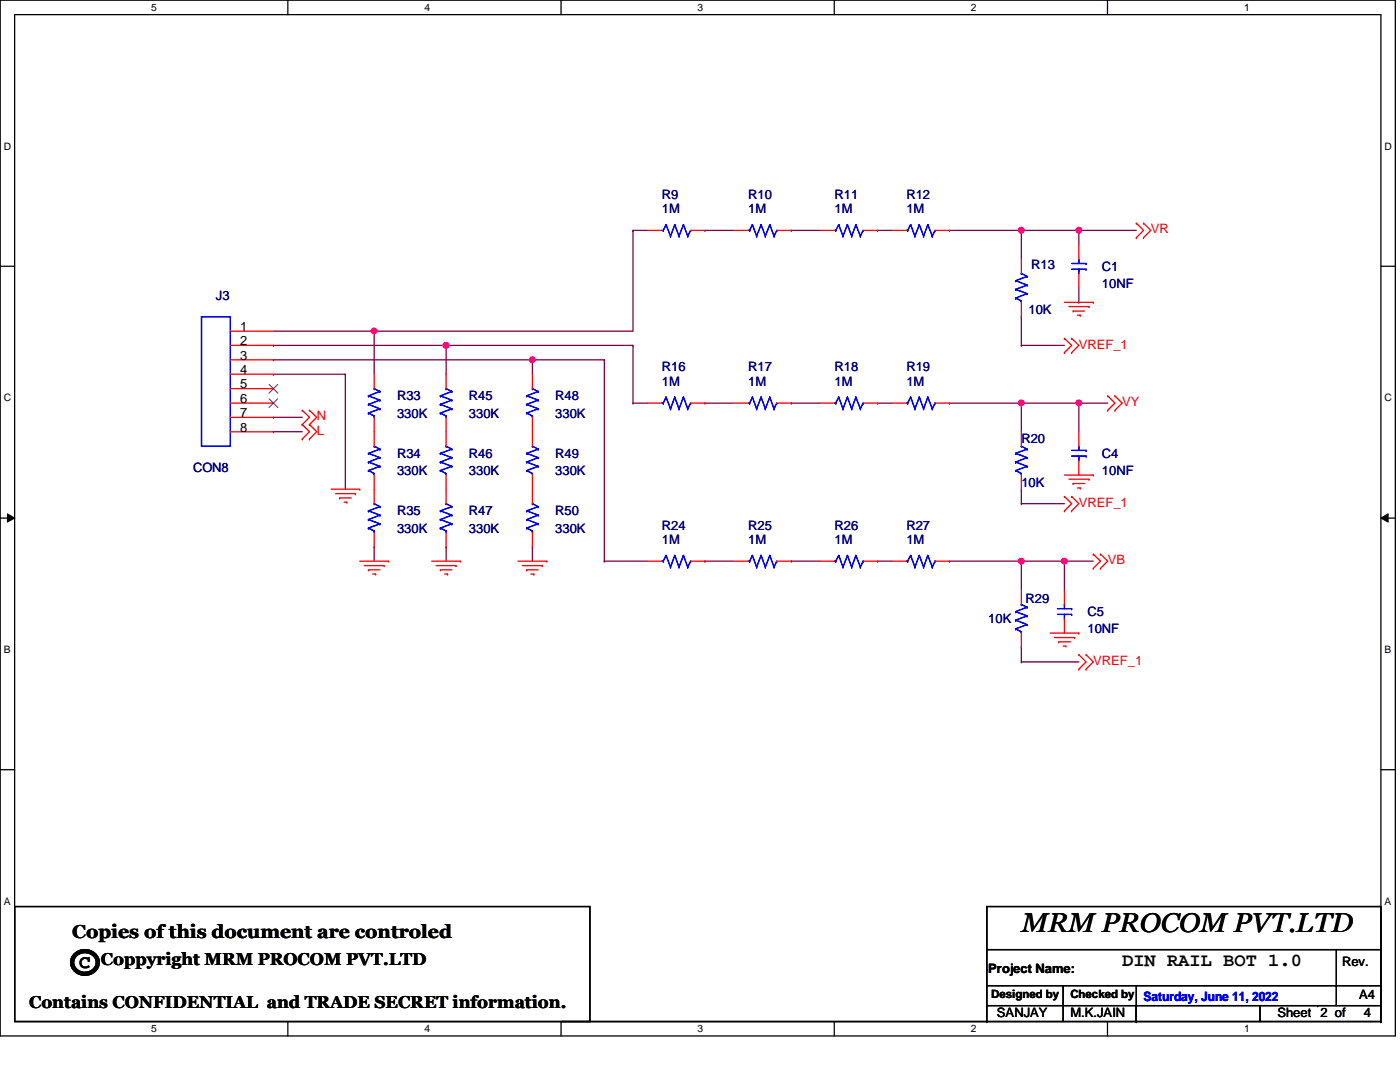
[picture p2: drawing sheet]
<svg xmlns="http://www.w3.org/2000/svg" width="279mm" height="216mm" viewBox="0 0 279 216" stroke-linecap="round" stroke-linejoin="round" font-family="sans-serif">
<path d="M0 0h278.5v206.7h-278.5zM2.9 2.9h272.7v200.9h-272.7z" fill="none" stroke="#000" stroke-width=".25"/>
<g fill="#fff">
<path d="M30.2 .3h1.1v2.3h-1.1z"/>
<path d="M30.2 204.1h1.1v2.3h-1.1z"/>
</g>
<path d="M57.4 0v2.9M57.4 203.8v2.9" fill="none" stroke="#000" stroke-width=".25"/>
<g fill="#fff">
<path d="M84.7 .3h1.1v2.3h-1.1z"/>
<path d="M84.7 204.1h1.1v2.3h-1.1z"/>
</g>
<path d="M112 0v2.9M112 203.8v2.9" fill="none" stroke="#000" stroke-width=".25"/>
<g fill="#fff">
<path d="M139.2 .3h1.1v2.3h-1.1z"/>
<path d="M139.2 204.1h1.1v2.3h-1.1z"/>
</g>
<path d="M166.5 0v2.9M166.5 203.8v2.9" fill="none" stroke="#000" stroke-width=".25"/>
<g fill="#fff">
<path d="M193.8 .3h1.1v2.3h-1.1z"/>
<path d="M193.8 204.1h1.1v2.3h-1.1z"/>
</g>
<path d="M221 0v2.9M221 203.8v2.9" fill="none" stroke="#000" stroke-width=".25"/>
<g fill="#fff">
<path d="M248.3 .3h1.1v2.3h-1.1z"/>
<path d="M248.3 204.1h1.1v2.3h-1.1z"/>
<path d="M.8 28h1.4v2.3h-1.4z"/>
<path d="M276.3 28h1.4v2.3h-1.4z"/>
<path d="M.8 78.2h1.4v2.3h-1.4z"/>
<path d="M276.3 78.2h1.4v2.3h-1.4z"/>
</g>
<path d="M0 53.1h2.9M275.6 53.1h2.9" fill="none" stroke="#000" stroke-width=".25"/>
<g fill="#fff">
<path d="M.8 128.5h1.3v2.2h-1.3z"/>
<path d="M276.3 128.5h1.3v2.2h-1.3z"/>
</g>
<path d="M0 103.4h2.9M275.6 103.4h2.9" fill="none" stroke="#000" stroke-width=".25"/>
<path d="M1.5 102.5l1.4 .9-1.4 .8zM275.6 103.4l1.4-.9v1.7z" fill="#000"/>
<path d="M1.5 102.5l1.4 .9-1.4 .8zM275.6 103.4l1.4-.9v1.7z" fill="none" stroke="#000" stroke-width=".2"/>
<g fill="#fff">
<path d="M.8 178.7h1.3v2.2h-1.3z"/>
<path d="M276.3 178.7h1.3v2.2h-1.3z"/>
</g>
<path d="M0 153.6h2.9M275.6 153.6h2.9" fill="none" stroke="#000" stroke-width=".25"/>
<g fill="none" stroke="#800040" stroke-width=".25">
<path d="M203.8 46h.1M203.8 46v5.7M203.8 46h11.5M140.7 80.4h.1M140.7 80.4h5.7M157.9 80.4h.1M157.9 80.4h5.8M175.1 80.4h.1M175.1 80.4h2.9M189.5 80.4h.1M189.5 80.4h14.3M203.8 80.4h.1"/>
<path d="M203.8 80.4v5.7M140.7 112h.1M140.7 112h5.7M157.9 112h.1M157.9 112h5.8M175.1 112h.1M175.1 112h2.9M189.5 112h.1M189.5 112h14.3M203.8 112h.1M203.8 112v5.7"/>
</g>
<circle cx="215.3" cy="45.9" r=".56" fill="#f0f"/>
<circle cx="215.3" cy="45.9" r=".56" fill="none" stroke="#f0f" stroke-width=".25"/>
<circle cx="203.8" cy="45.9" r=".57" fill="#f0f"/>
<circle cx="203.8" cy="45.9" r=".57" fill="none" stroke="#f0f" stroke-width=".25"/>
<path d="M203.8 80.4h.1M203.8 80.4h11.5" fill="none" stroke="#800040" stroke-width=".25"/>
<circle cx="215.3" cy="80.4" r=".56" fill="#f0f"/>
<circle cx="215.3" cy="80.4" r=".56" fill="none" stroke="#f0f" stroke-width=".25"/>
<circle cx="203.8" cy="80.4" r=".56" fill="#f0f"/>
<circle cx="203.8" cy="80.4" r=".56" fill="none" stroke="#f0f" stroke-width=".25"/>
<path d="M203.8 112h.1M203.8 112h8.6" fill="none" stroke="#800040" stroke-width=".25"/>
<circle cx="212.4" cy="112" r=".56" fill="#f0f"/>
<circle cx="212.4" cy="112" r=".56" fill="none" stroke="#f0f" stroke-width=".25"/>
<circle cx="203.8" cy="112" r=".56" fill="#f0f"/>
<circle cx="203.8" cy="112" r=".56" fill="none" stroke="#f0f" stroke-width=".25"/>
<path d="M74.7 66.1h.1M74.7 66.1h51.6" fill="none" stroke="#800040" stroke-width=".25"/>
<circle cx="74.7" cy="66.1" r=".56" fill="#f0f"/>
<circle cx="74.7" cy="66.1" r=".56" fill="none" stroke="#f0f" stroke-width=".25"/>
<path d="M89 68.9h.1M89 68.9h37.3" fill="none" stroke="#800040" stroke-width=".25"/>
<circle cx="89" cy="68.9" r=".56" fill="#f0f"/>
<circle cx="89" cy="68.9" r=".56" fill="none" stroke="#f0f" stroke-width=".25"/>
<path d="M106.3 71.8h.1M106.3 71.8h14.3M126.3 68.9h.1M126.3 68.9v11.5" fill="none" stroke="#800040" stroke-width=".25"/>
<circle cx="106.2" cy="71.8" r=".56" fill="#f0f"/>
<circle cx="106.2" cy="71.8" r=".56" fill="none" stroke="#f0f" stroke-width=".25"/>
<g fill="none" stroke="#800040" stroke-width=".25">
<path d="M126.3 46h.1M126.3 46h2.9M126.3 46v20.1M140.7 46h.1M140.7 46h5.7M157.9 46h.1M157.9 46h5.8M175.1 46h.1M175.1 46h2.9M189.5 46h.1M189.5 46h14.3M215.3 46h.1"/>
<path d="M215.3 46h11.5M215.3 46v2.9M215.3 57.4v2.9M54.6 74.7h.1M54.6 68.9h.1M54.6 71.8h.1M54.6 74.7h14.3M54.6 68.9h34.4M54.6 66.1h20.1M54.6 71.8h51.7M68.9 74.7h.1M68.9 74.7v22.9"/>
<path d="M74.7 66.1h.1M74.7 66.1v8.6M89 68.9h.1M89 68.9v5.8M106.3 71.8h.1M106.3 71.8v2.9M120.6 71.8h.1M120.6 71.8v40.2M203.8 63.2h.1M203.8 68.9h.1M203.8 63.2v5.7M203.8 68.9h8.6"/>
<path d="M215.3 60.3h.1M54.6 83.3h.1M54.6 86.1h.1M54.6 83.3h5.7M54.6 86.1h5.7M126.3 80.4h.1M126.3 80.4h2.9M203.8 97.6h.1M203.8 97.6v2.9M215.3 80.4h.1M215.3 80.4h5.8M215.3 80.4v5.7"/>
<path d="M74.7 109.1h.1M74.7 109.1v2.9M89 109.1h.1M89 109.1v2.9M106.3 109.1h.1M106.3 109.1v2.9M120.6 112h.1M120.6 112h8.6M203.8 100.5h.1M203.8 100.5h8.6M212.4 112h.1M212.4 112h5.8"/>
<path d="M212.4 112v5.7M203.8 129.2h.1M203.8 132.1h.1M203.8 129.2v2.9M203.8 132.1h11.5"/>
</g>
<g fill="none" stroke="#f00" stroke-width=".25">
<path d="M129.2 46h2.9M137.8 46h2.9M146.4 46h2.9M155 46h2.9M163.7 46h2.8M172.3 46h2.8M178 46h2.9M186.6 46h2.9M203.8 51.7v2.9M215.3 48.9v2.8M215.3 54.6v2.8M226.8 47.4h.1"/>
<path d="M226.8 44.5h.1M226.8 44.5l1.4 1.5-1.4 1.4M228.2 47.4h.1M228.2 44.5h.1M228.2 44.5l1.5 1.5-1.5 1.4M46 66.1h8.6M46 68.9h8.6M46 71.8h8.6M46 74.7h8.6M46 77.6h8.6M74.7 74.7v2.9M89 74.7v2.9"/>
<path d="M106.3 74.7v2.9M203.8 60.3v2.9M212.4 70.4h.1M212.4 67.5h.1M212.4 60.3h5.8M212.4 67.5l1.5 1.4-1.5 1.5M213.3 61.2h4M213.9 70.4h.1M213.9 67.5h.1M213.9 67.5l1.4 1.4-1.4 1.5M214.2 62.1h.1M214.2 62.1h2.3"/>
<path d="M215 62.9h.6M215.6 62.9h.1M217.3 61.2h.1M218.2 60.3h.1M221.1 79h.1M221.1 79l1.4 1.4-1.4 1.5M222.5 79h.1M222.5 79l1.4 1.4-1.4 1.5M46 80.4h8.6M46 83.3h8.6M46 86.1h8.6M60.3 84.7h.1"/>
<path d="M60.3 81.9h.1M60.3 87.6h.1M60.3 81.9l1.5 1.4-1.5 1.4M60.3 84.7l1.5 1.4-1.5 1.5M61.8 84.7h.1M61.8 81.9h.1M61.8 87.6h.1M61.8 81.9l1.4 1.4-1.4 1.4M61.8 84.7l1.4 1.4-1.4 1.5M66.1 97.6h5.7M66.9 98.5h4.1M67.8 99.4h.1"/>
<path d="M67.8 99.4h2.3M71 98.5h.1M71.8 97.6h.1M74.7 83.3v5.7M74.7 94.8v5.7M89 83.3v5.7M89 94.8v5.7M106.3 83.3v5.7M106.3 94.8v5.7M129.2 80.4h2.9M137.8 80.4h2.9M146.4 80.4h2.9"/>
<path d="M155 80.4h2.9M163.7 80.4h2.8M172.3 80.4h2.8M178 80.4h2.9M186.6 80.4h2.9M203.8 86.1v2.9M203.8 94.8v2.8M212.4 99.1h.1M212.4 94.8h5.8M212.4 99.1l1.5 1.4-1.5 1.4M213.3 95.6h4M213.9 99.1h.1"/>
<path d="M213.9 99.1l1.4 1.4-1.4 1.4M214.2 96.5h.1M214.2 96.5h2.3M215 97.4h.6M215.3 86.1v2.9M215.3 91.9v2.9M215.6 97.4h.1M217.3 95.6h.1M218.2 94.8h.1M221.1 81.9h.1M222.5 81.9h.1M68.7 100.2h.5"/>
<path d="M69.2 100.2h.1M71.8 112h5.8M72.7 112.9h4M73.5 113.7h.1M73.5 113.7h2.3M74.4 114.6h.6M74.7 106.3v2.8M75 114.6h.1M76.7 112.9h.1M77.6 112h.1M86.1 112h5.8M87 112.9h4"/>
<path d="M87.9 113.7h.1M87.9 113.7h2.3M88.7 114.6h.6M89 106.3v2.8M89.3 114.6h.1M91 112.9h.1M91.9 112h.1M103.4 112h5.7M104.2 112.9h4M105.1 113.7h.1M105.1 113.7h2.3M106 114.6h.6"/>
<path d="M106.3 106.3v2.8M106.6 114.6h.1M108.2 112.9h.1M109.1 112h.1M129.2 112h2.9M137.8 112h2.9M146.4 112h2.9M155 112h2.9M163.7 112h2.8M172.3 112h2.8M178 112h2.9M186.6 112h2.9"/>
<path d="M203.8 117.7v2.9M212.4 101.9h.1M212.4 117.7v2.9M213.9 101.9h.1M218.2 113.4h.1M218.2 110.6h.1M218.2 110.6l1.4 1.4-1.4 1.4M219.6 113.4h.1M219.6 110.6h.1M219.6 110.6l1.5 1.4-1.5 1.4M203.8 126.3v2.9M209.6 126.3h5.7"/>
<path d="M210.4 127.2h4.1M211.3 128.1h.1M211.3 128.1h2.3M212.2 128.9h.5M212.4 123.5v2.8M212.7 128.9h.1M214.5 127.2h.1M215.3 126.3h.1M215.3 133.5h.1M215.3 130.6h.1M215.3 130.6l1.4 1.5-1.4 1.4M216.7 133.5h.1"/>
<path d="M216.7 130.6h.1M216.7 130.6l1.5 1.5-1.5 1.4"/>
</g>
<g fill="none" stroke="#000" stroke-width=".25">
<path d="M2.9 180.9h114.8v22.9h-114.8zM196.9 180.9h78.7v8.6h-78.7zM196.9 193.5h.1M196.9 189.5h.1M196.9 196.7h78.7M196.9 189.5v11.2M212.2 196.7h.1M212.2 196.7v7.1M226.8 196.7v7.1M266.7 196.7h.1M266.7 189.5v11.2M275.6 197.5h.1"/>
<path d="M275.6 196.7h.1M275.6 189.5h.1M275.6 189.5v14.3M112 203.8h84.9M196.9 200.7h29.9v3.1h-29.9zM196.9 203.8h.1M226.8 200.7h24.7v3.1h-24.7zM226.8 203.8h.1M251.5 203.8h24.1M251.5 200.7h24.1M263 200.7h.1M275.6 200.7h.1"/>
<path d="M275.6 203.8h.1"/>
</g>
<path d="M15 190.6a2.64 2.64 0 0 1 2.7-.7 2.64 2.64 0 0 1 1.8 2.1 2.58 2.58 0 0 1-2.5 2.3 2.58 2.58 0 0 1-2.6-2.3l.1-.5z" fill="none" stroke="#000" stroke-width=".85"/>
<g fill="none" stroke="#00f" stroke-width=".25">
<path d="M132.1 46h.3M132.4 46h.1M132.9 44.8h.1M132.9 44.8l-.5 1.2M132.9 44.8l.9 2.3M133.8 47.1h.1M134.7 44.8h.1M134.7 44.8l-.9 2.3M134.7 44.8l.8 2.3M135.5 47.1h.1M136.4 44.8h.1M136.4 44.8l-.9 2.3"/>
<path d="M136.4 44.8l.8 2.3M137.2 47.1h.1M137.8 46h.1M137.8 46l-.6 1.1M149.3 46h.3M149.6 46h.1M150.2 44.8h.1M150.2 44.8l-.6 1.2M150.2 44.8l.8 2.3M151 47.1h.1M151.9 44.8h.1M151.9 44.8l-.9 2.3"/>
<path d="M151.9 44.8l.8 2.3M152.7 47.1h.1M153.6 44.8h.1M153.6 44.8l-.9 2.3M153.6 44.8l.9 2.3M154.5 47.1h.1M155 46h.1M155 46l-.5 1.1M166.5 46h.3M166.8 46h.1M167.4 44.8h.1M167.4 44.8l-.6 1.2"/>
<path d="M167.4 44.8l.8 2.3M168.2 47.1h.1M169.1 44.8h.1M169.1 44.8l-.9 2.3M169.1 44.8l.9 2.3M170 47.1h.1M170.8 44.8h.1M170.8 44.8l-.8 2.3M170.8 44.8l.9 2.3M171.7 47.1h.1M172.3 46h.1M172.3 46l-.6 1.1"/>
<path d="M180.9 46h.2M181.1 46h.1M181.7 44.8h.1M181.7 44.8l-.6 1.2M181.7 44.8l.9 2.3M182.6 47.1h.1M183.5 44.8h.1M183.5 44.8l-.9 2.3M183.5 44.8l.8 2.3M184.3 47.1h.1M185.2 44.8h.1M185.2 44.8l-.9 2.3"/>
<path d="M185.2 44.8l.9 2.3M186.1 47.1h.1M186.6 46h.1M186.6 46l-.5 1.1M202.7 59.5h.1M202.7 57.7h.1M202.7 56h.1M202.7 59.5l1.1 .5M202.7 57.7l2.3 .9M202.7 56l2.3 .9M203.8 54.6h.1M203.8 54.6l1.2 .6"/>
<path d="M205 58.6h.1M205 56.9h.1M205 55.2h.1M205 58.6l-2.3 .9M205 56.9l-2.3 .8M205 55.2l-2.3 .8M213.9 53.7h2.8M213.9 52.6h2.8M215.3 51.7h.1M215.3 53.7h.1M215.3 51.7v.9M215.3 53.7v.9"/>
<path d="M216.7 53.7h.1M216.7 52.6h.1M40.2 63.2h5.8v25.8h-5.8zM73.5 79h.1M73.5 79l2.3 .8M74.7 77.6h.1M74.7 77.6l1.1 .5M75.8 79.8h.1M75.8 78.1h.1M75.8 79.8l-2.3 .9M75.8 78.1l-2.3 .9M87.9 79h.1"/>
<path d="M87.9 79l2.3 .8M89 77.6h.1M89 77.6l1.2 .5M90.2 79.8h.1M90.2 78.1h.1M90.2 79.8l-2.3 .9M90.2 78.1l-2.3 .9M105.1 79h.1M105.1 79l2.3 .8M106.3 77.6h.1M106.3 77.6l1.1 .5M107.4 79.8h.1"/>
<path d="M107.4 78.1h.1M107.4 79.8l-2.3 .9M107.4 78.1l-2.3 .9M132.9 79.2h.1M132.9 79.2l-.5 1.2M132.9 79.2l.9 2.4M134.7 79.2h.1M134.7 79.2l-.9 2.4M134.7 79.2l.8 2.4M136.4 79.2h.1M136.4 79.2l-.9 2.4M136.4 79.2l.8 2.4"/>
<path d="M150.2 79.2h.1M150.2 79.2l-.6 1.2M150.2 79.2l.8 2.4M151.9 79.2h.1M151.9 79.2l-.9 2.4M151.9 79.2l.8 2.4M153.6 79.2h.1M153.6 79.2l-.9 2.4M153.6 79.2l.9 2.4M167.4 79.2h.1M167.4 79.2l-.6 1.2M167.4 79.2l.8 2.4"/>
<path d="M169.1 79.2h.1M169.1 79.2l-.9 2.4M169.1 79.2l.9 2.4M170.8 79.2h.1M170.8 79.2l-.8 2.4M170.8 79.2l.9 2.4M181.7 79.2h.1M181.7 79.2l-.6 1.2M181.7 79.2l.9 2.4M183.5 79.2h.1M183.5 79.2l-.9 2.4M183.5 79.2l.8 2.4"/>
<path d="M185.2 79.2h.1M185.2 79.2l-.9 2.4M185.2 79.2l.9 2.4M203.8 60h.1M203.8 60v.3M73.5 82.4h.1M73.5 80.7h.1M73.5 93.9h.1M73.5 92.2h.1M73.5 90.5h.1M73.5 82.4l1.2 .6M73.5 80.7l2.3 .9"/>
<path d="M73.5 93.9l1.2 .6M73.5 92.2l2.3 .8M73.5 90.5l2.3 .8M74.7 83h.1M74.7 89h.1M74.7 94.5h.1M74.7 83v.3M74.7 94.5v.3M74.7 89l1.1 .6M75.8 81.6h.1M75.8 93h.1M75.8 91.3h.1"/>
<path d="M75.8 89.6h.1M75.8 81.6l-2.3 .8M75.8 93l-2.3 .9M75.8 91.3l-2.3 .9M75.8 89.6l-2.3 .9M87.9 82.4h.1M87.9 80.7h.1M87.9 93.9h.1M87.9 92.2h.1M87.9 90.5h.1M87.9 82.4l1.1 .6M87.9 80.7l2.3 .9"/>
<path d="M87.9 93.9l1.1 .6M87.9 92.2l2.3 .8M87.9 90.5l2.3 .8M89 83h.1M89 89h.1M89 94.5h.1M89 83v.3M89 94.5v.3M89 89l1.2 .6M90.2 81.6h.1M90.2 93h.1M90.2 91.3h.1"/>
<path d="M90.2 89.6h.1M90.2 81.6l-2.3 .8M90.2 93l-2.3 .9M90.2 91.3l-2.3 .9M90.2 89.6l-2.3 .9M105.1 82.4h.1M105.1 80.7h.1M105.1 93.9h.1M105.1 92.2h.1M105.1 90.5h.1M105.1 82.4l1.2 .6M105.1 80.7l2.3 .9"/>
<path d="M105.1 93.9l1.2 .6M105.1 92.2l2.3 .8M105.1 90.5l2.3 .8M106.3 83h.1M106.3 89h.1M106.3 94.5h.1M106.3 83v.3M106.3 94.5v.3M106.3 89l1.1 .6M107.4 81.6h.1M107.4 93h.1M107.4 91.3h.1"/>
<path d="M107.4 89.6h.1M107.4 81.6l-2.3 .8M107.4 93l-2.3 .9M107.4 91.3l-2.3 .9M107.4 89.6l-2.3 .9M132.1 80.4h.3M132.4 80.4h.1M133.8 81.6h.1M135.5 81.6h.1M137.2 81.6h.1M137.8 80.4h.1M137.8 80.4l-.6 1.2"/>
<path d="M149.3 80.4h.3M149.6 80.4h.1M151 81.6h.1M152.7 81.6h.1M154.5 81.6h.1M155 80.4h.1M155 80.4l-.5 1.2M166.5 80.4h.3M166.8 80.4h.1M168.2 81.6h.1M170 81.6h.1M171.7 81.6h.1"/>
<path d="M172.3 80.4h.1M172.3 80.4l-.6 1.2M180.9 80.4h.2M181.1 80.4h.1M182.6 81.6h.1M184.3 81.6h.1M186.1 81.6h.1M186.6 80.4h.1M186.6 80.4l-.5 1.2M202.7 93.9h.1M202.7 92.2h.1M202.7 90.5h.1"/>
<path d="M202.7 93.9l1.1 .6M202.7 92.2l2.3 .8M202.7 90.5l2.3 .8M203.8 89h.1M203.8 94.5h.1M203.8 94.5v.3M203.8 89l1.2 .6M205 93h.1M205 91.3h.1M205 89.6h.1M205 93l-2.3 .9M205 91.3l-2.3 .9"/>
<path d="M205 89.6l-2.3 .9M213.9 91h2.8M213.9 89.9h2.8M215.3 89h.1M215.3 91h.1M215.3 89v.9M215.3 91v.9M216.7 91h.1M216.7 89.9h.1M73.5 105.4h.1M73.5 103.7h.1M73.5 101.9h.1"/>
<path d="M73.5 105.4l1.2 .6M73.5 103.7l2.3 .8M73.5 101.9l2.3 .9M74.7 100.5h.1M74.7 106h.1M74.7 106v.3M74.7 100.5l1.1 .6M75.8 104.5h.1M75.8 102.8h.1M75.8 101.1h.1M75.8 104.5l-2.3 .9M75.8 102.8l-2.3 .9"/>
<path d="M75.8 101.1l-2.3 .8M87.9 105.4h.1M87.9 103.7h.1M87.9 101.9h.1M87.9 105.4l1.1 .6M87.9 103.7l2.3 .8M87.9 101.9l2.3 .9M89 100.5h.1M89 106h.1M89 106v.3M89 100.5l1.2 .6M90.2 104.5h.1"/>
<path d="M90.2 102.8h.1M90.2 101.1h.1M90.2 104.5l-2.3 .9M90.2 102.8l-2.3 .9M90.2 101.1l-2.3 .8M105.1 105.4h.1M105.1 103.7h.1M105.1 101.9h.1M105.1 105.4l1.2 .6M105.1 103.7l2.3 .8M105.1 101.9l2.3 .9M106.3 100.5h.1"/>
<path d="M106.3 106h.1M106.3 106v.3M106.3 100.5l1.1 .6M107.4 104.5h.1M107.4 102.8h.1M107.4 101.1h.1M107.4 104.5l-2.3 .9M107.4 102.8l-2.3 .9M107.4 101.1l-2.3 .8M132.1 112h.3M132.4 112h.1M132.9 110.8h.1"/>
<path d="M132.9 110.8l-.5 1.2M132.9 110.8l.9 2.4M133.8 113.2h.1M134.7 110.8h.1M134.7 110.8l-.9 2.4M134.7 110.8l.8 2.4M135.5 113.2h.1M136.4 110.8h.1M136.4 110.8l-.9 2.4M136.4 110.8l.8 2.4M137.2 113.2h.1M137.8 112h.1"/>
<path d="M137.8 112l-.6 1.2M149.3 112h.3M149.6 112h.1M150.2 110.8h.1M150.2 110.8l-.6 1.2M150.2 110.8l.8 2.4M151 113.2h.1M151.9 110.8h.1M151.9 110.8l-.9 2.4M151.9 110.8l.8 2.4M152.7 113.2h.1M153.6 110.8h.1"/>
<path d="M153.6 110.8l-.9 2.4M153.6 110.8l.9 2.4M154.5 113.2h.1M155 112h.1M155 112l-.5 1.2M166.5 112h.3M166.8 112h.1M167.4 110.8h.1M167.4 110.8l-.6 1.2M167.4 110.8l.8 2.4M168.2 113.2h.1M169.1 110.8h.1"/>
<path d="M169.1 110.8l-.9 2.4M169.1 110.8l.9 2.4M170 113.2h.1M170.8 110.8h.1M170.8 110.8l-.8 2.4M170.8 110.8l.9 2.4M171.7 113.2h.1M172.3 112h.1M172.3 112l-.6 1.2M180.9 112h.2M181.1 112h.1M181.7 110.8h.1"/>
<path d="M181.7 110.8l-.6 1.2M181.7 110.8l.9 2.4M182.6 113.2h.1M183.5 110.8h.1M183.5 110.8l-.9 2.4M183.5 110.8l.8 2.4M184.3 113.2h.1M185.2 110.8h.1M185.2 110.8l-.9 2.4M185.2 110.8l.9 2.4M186.1 113.2h.1M186.6 112h.1"/>
<path d="M186.6 112l-.5 1.2M202.7 125.5h.1M202.7 123.7h.1M202.7 122h.1M202.7 125.5l1.1 .6M202.7 123.7l2.3 .9M202.7 122l2.3 .9M203.8 120.6h.1M203.8 126.1h.1M203.8 126.1v.2M203.8 120.6l1.2 .6M205 124.6h.1"/>
<path d="M205 122.9h.1M205 121.2h.1M205 124.6l-2.3 .9M205 122.9l-2.3 .8M205 121.2l-2.3 .8M211 122.6h2.9M211 121.5h2.9M212.4 120.6h.1M212.4 122.6h.1M212.4 120.6v.9M212.4 122.6v.9M213.9 122.6h.1"/>
<path d="M213.9 121.5h.1"/>
</g>
<path d="M53.7 76.7l1.8 1.7M53.7 79.6l1.8 1.7M55.4 76.7l-1.7 1.7M55.4 79.6l-1.7 1.7" fill="none" stroke="#804000" stroke-width=".2"/>
<circle cx="215.3" cy="45.9" r=".56" fill="#f0f"/>
<circle cx="215.3" cy="45.9" r=".56" fill="none" stroke="#f0f" stroke-width=".25"/>
<circle cx="203.8" cy="45.9" r=".57" fill="#f0f"/>
<circle cx="203.8" cy="45.9" r=".57" fill="none" stroke="#f0f" stroke-width=".25"/>
<circle cx="215.3" cy="80.4" r=".56" fill="#f0f"/>
<circle cx="215.3" cy="80.4" r=".56" fill="none" stroke="#f0f" stroke-width=".25"/>
<circle cx="203.8" cy="80.4" r=".56" fill="#f0f"/>
<circle cx="203.8" cy="80.4" r=".56" fill="none" stroke="#f0f" stroke-width=".25"/>
<circle cx="212.4" cy="112" r=".56" fill="#f0f"/>
<circle cx="212.4" cy="112" r=".56" fill="none" stroke="#f0f" stroke-width=".25"/>
<circle cx="203.8" cy="112" r=".56" fill="#f0f"/>
<circle cx="203.8" cy="112" r=".56" fill="none" stroke="#f0f" stroke-width=".25"/>
<circle cx="74.7" cy="66.1" r=".56" fill="#f0f"/>
<circle cx="74.7" cy="66.1" r=".56" fill="none" stroke="#f0f" stroke-width=".25"/>
<circle cx="89" cy="68.9" r=".56" fill="#f0f"/>
<circle cx="89" cy="68.9" r=".56" fill="none" stroke="#f0f" stroke-width=".25"/>
<circle cx="106.2" cy="71.8" r=".56" fill="#f0f"/>
<circle cx="106.2" cy="71.8" r=".56" fill="none" stroke="#f0f" stroke-width=".25"/>
<text font-size="5.4" x="203.8" y="185.9">MRM PROCOM PVT.LTD</text>
<g font-size="3.7">
<text x="14.4" y="187.2">Copies of this document are controled</text>
<text x="15.8" y="193.1">C Coppyright MRM PROCOM PVT.LTD</text>
<text x="223.9" y="192.7">DIN RAIL BOT 1.0</text>
</g>
<text font-size="3.4" x="5.8" y="201.2">Contains CONFIDENTIAL and TRADE SECRET information.</text>
<g font-size="2.6" fill="#000080">
<text x="132.1" y="39.7">R9</text>
<text x="149.3" y="39.7">R10</text>
<text x="166.5" y="39.7">R11</text>
<text x="180.9" y="39.7">R12</text>
<text x="132.1" y="42.5">1M</text>
<text x="149.3" y="42.5">1M</text>
<text x="166.5" y="42.5">1M</text>
<text x="180.9" y="42.5">1M</text>
<text x="205.8" y="53.8">R13</text>
<text x="43.1" y="59.8">J3</text>
<text x="219.9" y="54.1">C1</text>
<text x="219.9" y="57.5">10NF</text>
<text x="205.3" y="62.7">10K</text>
<text x="132.1" y="74.1">R16</text>
<text x="132.1" y="77">1M</text>
<text x="149.3" y="74.1">R17</text>
<text x="149.3" y="77">1M</text>
<text x="166.5" y="74.1">R18</text>
<text x="166.5" y="77">1M</text>
<text x="180.9" y="74.1">R19</text>
<text x="180.9" y="77">1M</text>
<text x="79.2" y="79.9">R33</text>
<text x="79.2" y="83.3">330K</text>
<text x="93.6" y="79.9">R45</text>
<text x="93.6" y="83.3">330K</text>
<text x="110.8" y="79.9">R48</text>
<text x="110.8" y="83.3">330K</text>
<text x="203.8" y="88.5">R20</text>
<text x="38.5" y="94.2">CON8</text>
<text x="79.2" y="91.4">R34</text>
<text x="79.2" y="94.8">330K</text>
<text x="93.6" y="91.4">R46</text>
<text x="93.6" y="94.8">330K</text>
<text x="110.8" y="91.4">R49</text>
<text x="110.8" y="94.8">330K</text>
<text x="219.9" y="91.4">C4</text>
<text x="219.9" y="94.8">10NF</text>
<text x="203.8" y="97.1">10K</text>
<text x="79.2" y="102.8">R35</text>
<text x="79.2" y="106.3">330K</text>
<text x="93.6" y="102.8">R47</text>
<text x="93.6" y="106.3">330K</text>
<text x="110.8" y="102.8">R50</text>
<text x="110.8" y="106.3">330K</text>
<text x="132.1" y="105.7">R24</text>
<text x="149.3" y="105.7">R25</text>
<text x="166.5" y="105.7">R26</text>
<text x="180.9" y="105.7">R27</text>
<text x="132.1" y="108.6">1M</text>
<text x="149.3" y="108.6">1M</text>
<text x="166.5" y="108.6">1M</text>
<text x="180.9" y="108.6">1M</text>
<text x="197.2" y="124.4">10K</text>
<text x="204.7" y="120.4">R29</text>
<text x="217" y="122.9">C5</text>
<text x="217" y="126.4">10NF</text>
</g>
<g font-size="2.6" fill="#f00">
<text x="229.7" y="46.6">VR</text>
<text x="215.3" y="69.6">VREF_1</text>
<text x="63.2" y="83.9">N</text>
<text x="223.9" y="81">VY</text>
<text x="63.2" y="86.8">L</text>
<text x="215.3" y="101.1">VREF_1</text>
<text x="221.1" y="112.6">VB</text>
<text x="218.2" y="132.7">VREF_1</text>
</g>
<g font-size="2.6">
<text x="48" y="66">1</text>
<text x="48" y="68.9">2</text>
<text x="48" y="71.8">3</text>
<text x="48" y="74.6">4</text>
<text x="48" y="77.5">5</text>
<text x="48" y="80.4">6</text>
<text x="48" y="83.2">7</text>
<text x="48" y="86.1">8</text>
<text x="197.2" y="194.2">Project Name:</text>
<text x="267.8" y="192.7">Rev.</text>
<text x="199" y="203">SANJAY</text>
<text x="213.6" y="203">M.K.JAIN</text>
<text x="254.9" y="203">Sheet</text>
<text x="263.5" y="203">2 of</text>
<text x="271.3" y="199.3">A4</text>
<text x="272.2" y="203">4</text>
</g>
<text font-size="2.6" fill="#00f" x="228.2" y="199.6">Saturday, June 11, 2022</text>
<g font-size="2.3">
<text x="197.8" y="199.1">Designed by</text>
<text x="213.6" y="199.1">Checked by</text>
</g>
<g font-size="2">
<text x="30.2" y="2.2">5</text>
<text x="84.7" y="2.2">4</text>
<text x="139.2" y="2.2">3</text>
<text x="193.8" y="2.2">2</text>
<text x="248.3" y="2.2">1</text>
<text x=".8" y="29.8">D</text>
<text x="276.3" y="29.8">D</text>
<text x=".8" y="80.1">C</text>
<text x="276.3" y="80.1">C</text>
<text x=".8" y="130.3">B</text>
<text x="276.3" y="130.3">B</text>
<text x=".8" y="180.5">A</text>
<text x="276.3" y="180.5">A</text>
<text x="30.2" y="206">5</text>
<text x="84.7" y="206">4</text>
<text x="139.2" y="206">3</text>
<text x="193.8" y="206">2</text>
<text x="248.3" y="206">1</text>
</g>
</svg>
